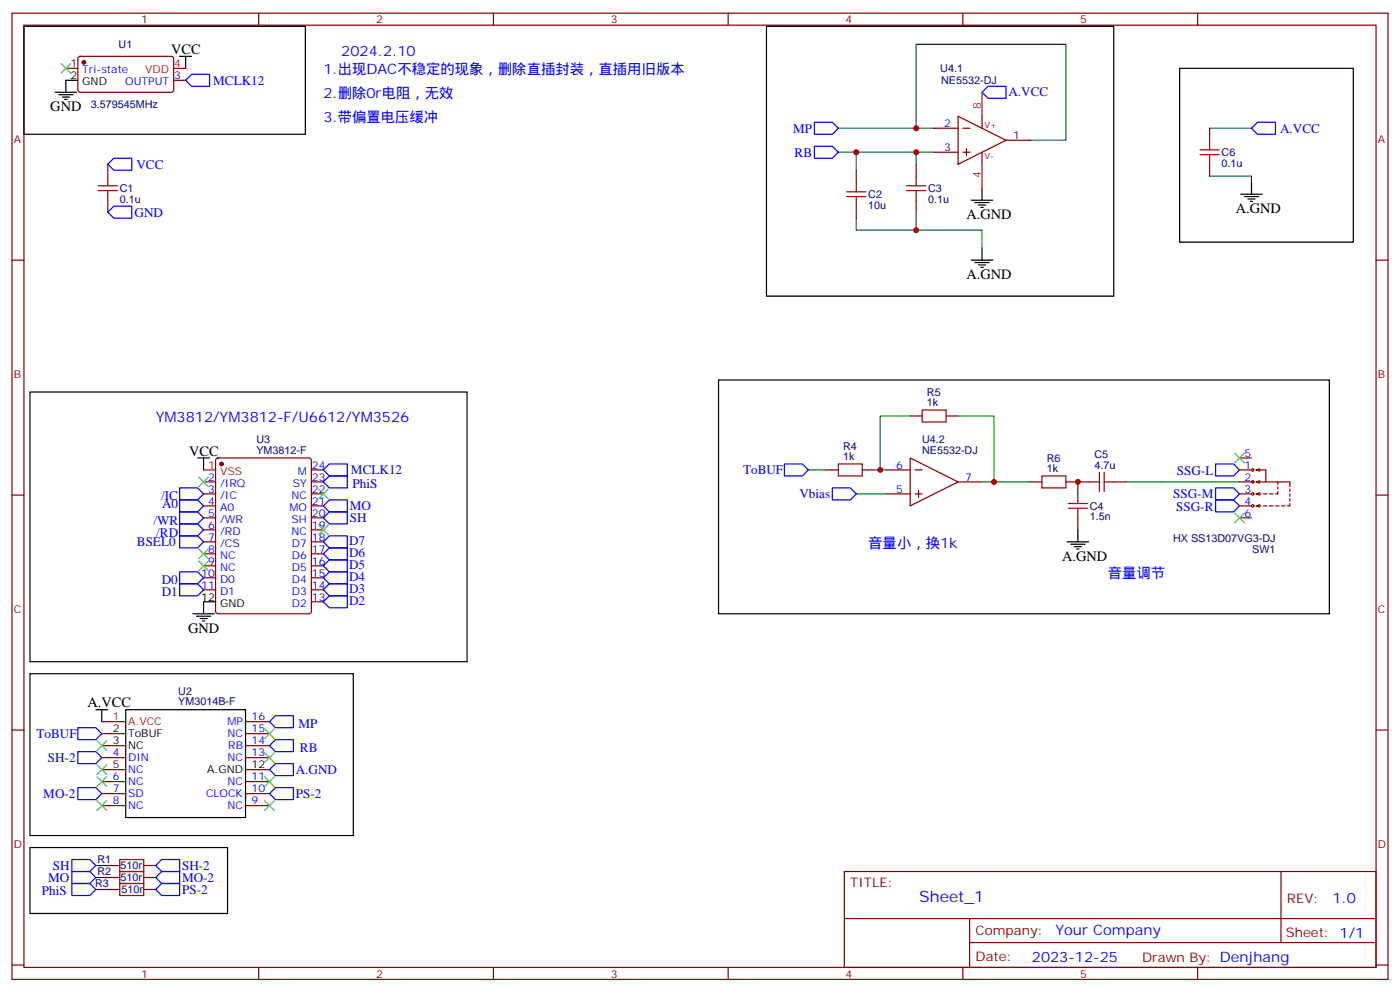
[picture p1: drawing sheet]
<svg xmlns="http://www.w3.org/2000/svg" width="412mm" height="292mm" viewBox="0 0 412 292" stroke-linecap="round" stroke-linejoin="round" font-family="sans-serif">
<g fill="none" stroke="#870000" stroke-width=".35">
<path d="M3.5 3.9h405.4v284.3h-405.4zM7.1 7.4h398.2v277.3h-398.2zM23.2 16.8l.4-.2h27.1l.5 .7-.1 9.4-.7 .5-27-.1-.5-.6v-9.2zM76.2 3.9v3.5M145.3 3.9v3.5M214.5 3.9v3.5M283.6 3.9v3.5M352.8 3.9v3.5M19.4 20.1h3.5M51.2 23.6h3.5M275.2 37.7h7M282.2 34.2l14.1 7.1-14.1 7z"/>
<path d="M283.6 37.7h2.2M289.3 34.2v3.5M356.3 37.7v3.6M31.7 48.3v3.6M31.7 58.9v3.5M252.2 50.1v3.5M269.9 48.3v3.6M269.9 58.9v3.5M275.2 44.8h7M283.6 44.8h2.2M284.7 43.7v2.2M289.3 44.8v3.5"/>
<path d="M296.3 41.3h7.1M356.3 48.3v3.6M3.5 76.6h3.6M252.2 60.7v3.5M405.3 76.6h3.6M63.7 135l.5-.2h26.8l.7 .4v44.7l-.4 .7h-27.1l-.6-.4-.1-44.7zM91.7 138.3h3.5M243.4 138.3h3.5M254 138.3h3.5M261.1 138.3h7M268.1 134.8l14.1 7-14.1 7.1zM268.1 122.4h3.5"/>
<path d="M269.5 138.3h2.1M278.7 122.4h3.5M365.1 138.3h3.6M365.1 134.8h3.6M370.1 138.3h2.8v3.5h-2.8M370.1 138.3l1 .3M371.1 137.9l-1 .4M3.5 145.7h3.6M60 141.8h3.5M60 145.3h3.5M60 148.9h3.5M60 152.4h3.5"/>
<path d="M60 155.9h3.5M60 159.5h3.5M91.7 141.8h3.5M91.7 145.3h3.5M91.7 148.9h3.5M91.7 152.4h3.5M91.7 155.9h3.5M91.7 159.5h3.5M261.1 145.3h7M269.5 145.3h2.1M270.6 144.3v2.1M282.2 141.8h7.1"/>
<path d="M303.4 141.8h3.5M314 141.8h7M317.5 141.8v3.5M317.5 152.4v3.5M328.1 141.8h3.5M365.1 141.8h4.3M365.1 145.3h3.6M365.1 148.9h3.6M365.1 152.4h3.6M370.1 145.3h1.4M370.1 148.9h1.4M370.1 145.3l1 .4"/>
<path d="M370.1 141.8l1 .4M370.1 148.9l1 .3M371.1 145l-1 .3M371.1 141.5l-1 .3M371.1 148.5l-1 .4M372.2 145.3h1M372.2 148.9h1M372.9 141.8h7v1.4M373.9 145.3h1.1M373.9 148.9h1.1M375.7 148.9h1.1M376.4 144.6v.7h-.7"/>
<path d="M376.4 141.8v.7M376.4 143.2v.7M377.5 148.9h1M379.9 148.2v.7h-.7M379.9 143.9v.7M379.9 145.3v.7M379.9 146.8v.7M405.3 145.7h3.6M60 163h3.5M60 166.5h3.5M60 170h3.5M60 173.6h3.5"/>
<path d="M91.7 163h3.5M91.7 166.5h3.5M91.7 170h3.5M91.7 173.6h3.5M91.7 177.1h3.5M3.5 214.8h3.6M30 212.4h7M30 215.9h7M30 219.4h7M72.3 212.4h7.1M72.3 215.9h7.1M72.3 219.4h7.1"/>
<path d="M405.3 214.8h3.6M30 223h7M30 226.5h7M30 230h7M30 233.5h7M30 237.1h7M72.3 223h7.1M72.3 226.5h7.1M72.3 230h7.1M72.3 233.5h7.1M72.3 237.1h7.1M31.7 254.7h3.6"/>
<path d="M31.7 258.2h3.6M42.3 254.7h3.6M42.3 258.2h3.6M248.7 256.5h156.6v28.2h-156.6zM377.3 256.5v20.9M31.7 261.8h3.6M42.3 261.8h3.6M248.7 270.3h156.5M285.6 277.4h119.6M285.6 270.3v14.1M3.5 284h3.6M76.2 284.7v3.5"/>
<path d="M145.3 284.7v3.5M214.5 284.7v3.5M283.6 284.7v3.5M352.8 284.7v3.5M405.3 284h3.6"/>
<circle cx="369" cy="138.3" r=".35"/>
<circle cx="369" cy="148.9" r=".35"/>
<circle cx="369" cy="141.8" r=".35"/>
<circle cx="369" cy="145.3" r=".35"/>
</g>
<path d="M51.2 20.1h3.5M289.3 27.2v7M289.3 48.3v7.1M60 138.3h3.5" fill="none" stroke="#f00" stroke-width=".35"/>
<g fill="none" stroke="#000" stroke-width=".35">
<path d="M7.1 7.8h82.9v31.7h-82.9zM52.9 16.6h3.5M54.7 16.6v3.5M225.8 7.8h102.3v79.3h-102.3zM16.2 27.2h6.4M17.3 27.9h4.2M18.3 28.6h2.2M19 29.3h.8M22.9 23.6h-3.5v3.6M347.5 20.1h51.1v51.2h-51.1zM286.1 58.9h6.4M287.2 59.6h4.2"/>
<path d="M289.3 55.4v3.5M365.5 57.2h6.3M366.5 57.9h4.3M367.6 58.6h2.1M368.3 59.3h.7M368.7 53.6v3.6M286.1 76.6h6.4M287.2 77.3h4.2M288.2 60.3h2.1M288.2 78h2.1M288.9 61h.7M288.9 78.7h.7"/>
<path d="M289.3 73v3.6M8.8 115.4h128.8v79.3h-128.8zM211.7 111.8h179.9v68.8h-179.9zM58.2 134.8h3.5M60 134.8v3.5M314.3 159.5h6.4M317.5 155.9v3.6M63.5 177.1h-3.5v3.5M315.4 160.2h4.2M316.4 160.9h2.2M317.1 161.6h.8M8.8 198.3h95.3v47.6h-95.3z"/>
<path d="M56.8 180.6h6.3M57.9 181.3h4.2M58.9 182h2.1M59.6 182.7h.7M28.2 208.8h3.5M30 208.8v3.6M37 208.8h35.3v31.8h-35.3zM8.8 249.4h58.2v19.4h-58.2z"/>
</g>
<g fill="#870000" stroke="#870000" stroke-width=".35">
<circle cx="24.7" cy="18.3" r=".53"/>
<circle cx="65.3" cy="136.5" r=".53"/>
</g>
<g fill="none" stroke="#3c3" stroke-width=".35">
<path d="M18 18.7l2.8 2.8M20.8 18.7l-2.8 2.8M363.7 133.3l2.8 2.9M366.5 133.3l-2.8 2.9M58.6 140.4l2.8 2.8M61.4 140.4l-2.8 2.8M93.8 154.5l2.9 2.8M93.8 143.9l2.9 2.9M96.7 154.5l-2.9 2.8M96.7 143.9l-2.9 2.9M363.7 151l2.8 2.8M366.5 151l-2.8 2.8"/>
<path d="M58.6 161.6l2.8 2.8M58.6 165.1l2.8 2.8M61.4 161.6l-2.8 2.8M61.4 165.1l-2.8 2.8M28.6 218l2.8 2.8M31.4 218l-2.8 2.8M78 214.5l2.8 2.8M80.8 214.5l-2.8 2.8M28.6 235.7l2.8 2.8M28.6 228.6l2.8 2.8M28.6 225.1l2.8 2.8M31.4 235.7l-2.8 2.8"/>
<path d="M31.4 228.6l-2.8 2.8M31.4 225.1l-2.8 2.8M78 235.7l2.8 2.8M78 228.6l2.8 2.8M78 221.5l2.8 2.9M80.8 235.7l-2.8 2.8M80.8 228.6l-2.8 2.8M80.8 221.5l-2.8 2.9"/>
</g>
<g fill="none" stroke="#00f" stroke-width=".35">
<path d="M56.4 21.9h5.3v3.5h-5.3l-1.7-1.8zM239.9 36h5.3l1.7 1.7-1.7 1.8h-5.3zM291 25.4h5.3v3.5h-5.3l-1.7-1.7zM370.4 36h5.3v3.5h-5.3l-1.7-1.8zM33.5 46.6h5.3v3.5h-5.3l-1.8-1.8zM239.9 43h5.3l1.7 1.8-1.7 1.8h-5.3zM31.7 62.4l1.8-1.7h5.3v3.5h-5.3zM97 136.5h5.3v3.6h-5.3l-1.8-1.8zM231.1 136.5h5.3l1.7 1.8-1.7 1.8h-5.3zM358.1 136.5h5.3l1.7 1.8-1.7 1.8h-5.3zM52.9 157.7h5.3l1.8 1.8-1.8 1.7h-5.3zM52.9 143.6h5.3l1.8 1.7-1.8 1.8h-5.3z"/>
<path d="M52.9 147.1h5.3l1.8 1.8-1.8 1.7h-5.3zM52.9 154.2h5.3l1.8 1.7-1.8 1.8h-5.3zM52.9 150.6h5.3l1.8 1.8-1.8 1.8h-5.3zM95.2 159.5l1.8-1.8h5.3v3.5h-5.3zM95.2 148.9l1.8-1.8h5.3v3.5h-5.3zM95.2 152.4l1.8-1.8h5.3v3.6h-5.3zM97 140.1h5.3v3.5h-5.3l-1.8-1.8zM245.2 143.6h5.3l1.7 1.7-1.7 1.8h-5.3zM358.1 143.6h5.3l1.7 1.7-1.7 1.8h-5.3zM358.1 147.1h5.3l1.7 1.8-1.7 1.7h-5.3zM52.9 168.3h5.3l1.8 1.7-1.8 1.8h-5.3zM52.9 171.8h5.3l1.8 1.8-1.8 1.7h-5.3z"/>
<path d="M95.2 177.1l1.8-1.8h5.3v3.6h-5.3zM95.2 170l1.8-1.7h5.3v3.5h-5.3zM95.2 166.5l1.8-1.8h5.3v3.6h-5.3zM95.2 163l1.8-1.8h5.3v3.5h-5.3zM97 171.8h5.3v3.5h-5.3l-1.8-1.7zM22.9 214.1h5.3l1.8 1.8-1.8 1.8h-5.3zM79.4 219.4l1.7-1.7h5.3v3.5h-5.3zM81.1 210.6h5.3v3.5h-5.3l-1.7-1.7zM22.9 221.2h5.3l1.8 1.8-1.8 1.7h-5.3zM22.9 231.8h5.3l1.8 1.7-1.8 1.8h-5.3zM79.4 233.5l1.7-1.7h5.3v3.5h-5.3zM79.4 226.5l1.7-1.8h5.3v3.5h-5.3z"/>
<path d="M21.2 252.9h5.3l1.7 1.8-1.7 1.8h-5.3zM21.2 256.5h5.3l1.7 1.7-1.7 1.8h-5.3zM21.2 260h5.3l1.7 1.8-1.7 1.7h-5.3zM45.9 254.7l1.7-1.8h5.3v3.6h-5.3zM45.9 258.2l1.7-1.7h5.3v3.5h-5.3zM45.9 261.8l1.7-1.8h5.3v3.5h-5.3z"/>
</g>
<g fill="none" stroke="#008700" stroke-width=".35">
<path d="M246.9 37.7h28.3M269.9 37.7v-24.6h44.1v28.2h-10.6M356.3 37.7h12.4M246.9 44.8h28.3M252.2 44.8v5.3M269.9 44.8v3.5M356.3 51.9h12.4v1.7M269.9 62.4v5.3h-17.7v-3.5M269.9 67.7h19.4v5.3M238.1 138.3h5.3M257.5 138.3h3.6M268.1 122.4h-8.8v15.9"/>
<path d="M282.2 122.4h10.6v19.4h-3.5M252.2 145.3h8.9M292.8 141.8h10.6M331.6 141.8h33.5M28.2 254.7h3.5M28.2 258.2h3.5M28.2 261.8h3.5"/>
</g>
<g fill="none" stroke="#a10000" stroke-width=".35">
<path d="M28.9 56.1h5.7M28.9 54.7h5.7M31.7 51.9v2.8M31.7 56.1v2.8M249.4 56.4h5.7M249.4 57.9h5.7M252.2 53.6v2.8M252.2 57.9v2.8M267.1 56.1h5.6M267.1 54.7h5.6M269.9 51.9v2.8M269.9 56.1v2.8"/>
<path d="M353.5 45.5h5.6M353.5 44.1h5.6M356.3 41.3v2.8M356.3 45.5v2.8M246.9 136.5h7.1v3.6h-7.1zM271.6 120.6h7.1v3.6h-7.1zM323.8 139v5.6M325.3 139v5.6M306.9 140.1h7.1v3.5h-7.1zM314.7 149.6h5.6M314.7 148.2h5.6M317.5 145.3v2.9"/>
<path d="M317.5 149.6v2.8M321 141.8h2.8M325.3 141.8h2.8M35.3 252.9h7v3.6h-7zM35.3 260h7v3.5h-7zM35.3 256.5h7v3.5h-7z"/>
</g>
<g fill="#c00">
<circle cx="269.9" cy="37.7" r=".88"/>
<circle cx="252.2" cy="44.8" r=".88"/>
<circle cx="269.9" cy="44.8" r=".88"/>
<circle cx="269.9" cy="67.7" r=".88"/>
<circle cx="317.5" cy="141.8" r=".88"/>
<circle cx="259.3" cy="138.3" r=".88"/>
<circle cx="292.8" cy="141.8" r=".88"/>
</g>
<text font-size="4.6" fill="#00f" x="270.8" y="265.5">Sheet_1</text>
<g font-size="4.2">
<text x="50.4" y="15.9">VCC</text>
<text x="14.8" y="32.8">GND</text>
<text x="284.7" y="64.6">A.GND</text>
<text x="364.1" y="62.8">A.GND</text>
<text x="284.7" y="82.2">A.GND</text>
<text x="55.7" y="134.1">VCC</text>
<text x="312.9" y="165.1">A.GND</text>
<text x="55.4" y="186.3">GND</text>
<text x="25.8" y="208.1">A.VCC</text>
</g>
<g font-size="4.2" fill="#00f">
<text x="100.5" y="16.6">2024.2.10</text>
<text x="95.2" y="21.9">1.出现DAC不稳定的现象，删除直插封装，直插用旧版本</text>
<text x="95.2" y="28.9">2.删除0r电阻，无效</text>
<text x="95.2" y="36">3.带偏置电压缓冲</text>
<text x="45.9" y="124.2">YM3812/YM3812-F/U6612/YM3526</text>
<text x="255.8" y="161.2">音量小，换1k</text>
<text x="326.3" y="170">音量调节</text>
<text x="392.5" y="265.7">1.0</text>
<text x="310.9" y="275.3">Your Company</text>
<text x="304" y="283.1">2023-12-25</text>
</g>
<g font-size="3.9" fill="#00f">
<text x="62.8" y="24.9">MCLK12</text>
<text x="297" y="28.4">A.VCC</text>
<text x="233.6" y="39">MP</text>
<text x="377.1" y="39">A.VCC</text>
<text x="234.1" y="46.1">RB</text>
<text x="40.2" y="49.6">VCC</text>
<text x="39.6" y="63.9">GND</text>
<text x="103.4" y="139.6">MCLK12</text>
<text x="103.8" y="143.6">PhiS</text>
<text x="218.9" y="139.6">ToBUF</text>
<text x="346.7" y="139.8">SSG-L</text>
<text x="47.5" y="147.1">/IC</text>
<text x="47.8" y="149.6">A0</text>
<text x="235.5" y="146.6">Vbias</text>
<text x="345.6" y="146.6">SSG-M</text>
<text x="45.2" y="154.5">/WR</text>
<text x="103" y="150.1">MO</text>
<text x="103" y="153.7">SH</text>
<text x="346.5" y="150.4">SSG-R</text>
<text x="40.3" y="160.7">BSEL0</text>
<text x="46" y="158">/RD</text>
<text x="102.8" y="160.5">D7</text>
<text x="102.8" y="167.6">D5</text>
<text x="102.8" y="164">D6</text>
<text x="47.7" y="171.8">D0</text>
<text x="102.8" y="171.1">D4</text>
<text x="47.7" y="175.3">D1</text>
<text x="102.8" y="178.2">D2</text>
<text x="102.8" y="174.6">D3</text>
<text x="87.9" y="214.1">MP</text>
<text x="10.7" y="217.2">ToBUF</text>
<text x="88.4" y="221.2">RB</text>
<text x="14.1" y="224.2">SH-2</text>
<text x="87.1" y="227.8">A.GND</text>
<text x="12.8" y="234.8">MO-2</text>
<text x="87.1" y="234.8">PS-2</text>
<text x="15.5" y="256">SH</text>
<text x="53.6" y="256">SH-2</text>
<text x="12.3" y="263.5">PhiS</text>
<text x="14.2" y="259.5">MO</text>
<text x="53.6" y="259.5">MO-2</text>
<text x="53.6" y="263">PS-2</text>
</g>
<g font-size="3.9" fill="#800">
<text x="250.5" y="261.1">TITLE:</text>
<text x="379.1" y="265.7">REV:</text>
<text x="287.4" y="275.3">Company:</text>
<text x="378.7" y="275.9">Sheet: 1/1</text>
<text x="287.4" y="282.9">Date:</text>
<text x="336.4" y="283">Drawn By: Denjhang</text>
</g>
<g font-size="3.2" fill="#800">
<text x="41.6" y="6.9">1</text>
<text x="110.8" y="6.9">2</text>
<text x="179.9" y="6.9">3</text>
<text x="249.1" y="6.9">4</text>
<text x="318.2" y="6.9">5</text>
<text x="4.1" y="42">A</text>
<text x="405.9" y="42">A</text>
<text x="4.1" y="111.1">B</text>
<text x="405.9" y="111.1">B</text>
<text x="4.1" y="180.3">C</text>
<text x="405.9" y="180.3">C</text>
<text x="4.1" y="249.4">D</text>
<text x="405.9" y="249.4">D</text>
<text x="41.6" y="287.7">1</text>
<text x="110.8" y="287.7">2</text>
<text x="179.9" y="287.7">3</text>
<text x="249.1" y="287.7">4</text>
<text x="318.2" y="287.7">5</text>
</g>
<g font-size="3.2" fill="#000080">
<text x="34.9" y="14.2">U1</text>
<text x="277" y="21.3">U4.1</text>
<text x="277.2" y="24.8">NE5532-DJ</text>
<text x="26.8" y="31.8">3.579545MHz</text>
<text x="359.8" y="45.9">C6</text>
<text x="359.8" y="49.1">0.1u</text>
<text x="35.3" y="59.7">0.1u</text>
<text x="35.3" y="56.5">C1</text>
<text x="255.8" y="58.3">C2</text>
<text x="273.4" y="59.7">0.1u</text>
<text x="273.4" y="56.5">C3</text>
<text x="255.8" y="61.5">10u</text>
<text x="273.1" y="119.6">1k</text>
<text x="273.1" y="116.5">R5</text>
<text x="75.5" y="130.5">U3</text>
<text x="271.6" y="130.5">U4.2</text>
<text x="75.5" y="133.5">YM3812-F</text>
<text x="248.4" y="135.5">1k</text>
<text x="248.4" y="132.4">R4</text>
<text x="271.6" y="133.5">NE5532-DJ</text>
<text x="308.3" y="135.9">R6</text>
<text x="322.4" y="137.9">4.7u</text>
<text x="322.4" y="134.9">C5</text>
<text x="308.3" y="139">1k</text>
<text x="321" y="153.2">1.5n</text>
<text x="321" y="150.1">C4</text>
<text x="345.6" y="159.6">HX SS13D07VG3-DJ</text>
<text x="368.9" y="162.8">SW1</text>
<text x="52.5" y="207.6">YM3014B-F</text>
<text x="52.5" y="204.5">U2</text>
<text x="28.7" y="254.1">R1</text>
<text x="28.7" y="257.6">R2</text>
<text x="35.5" y="255.8">510r</text>
<text x="28" y="261.1">R3</text>
<text x="35.5" y="259.4">510r</text>
<text x="35.8" y="262.9">510r</text>
</g>
<g font-size="3.2">
<text x="20.7" y="23.3">2</text>
<text x="24.2" y="25">GND</text>
<text x="59.3" y="176.7">12</text>
<text x="64.8" y="178.5">GND</text>
<text x="33.3" y="215.5">2</text>
<text x="33.3" y="219.1">3</text>
<text x="37.7" y="217">ToBUF</text>
<text x="37.7" y="220.5">NC</text>
<text x="61" y="227.5">A.GND</text>
<text x="74.1" y="226.1">12</text>
</g>
<g font-size="3.2" fill="#00f">
<text x="20.7" y="19.8">1</text>
<text x="24.2" y="21.5">Tri-state</text>
<text x="51.3" y="23.3">3</text>
<text x="36.9" y="25">OUTPUT</text>
<text x="278.1" y="37.4">2</text>
<text x="298.4" y="40.9">1</text>
<text x="278.1" y="44.4">3</text>
<text x="91.9" y="137.9">24</text>
<text x="264" y="137.9">6</text>
<text x="366.6" y="134.4">5</text>
<text x="366.6" y="137.9">1</text>
<text x="61.3" y="141.5">2</text>
<text x="64.8" y="143.2">/IRQ</text>
<text x="86.3" y="143.2">SY</text>
<text x="87.7" y="139.7">M</text>
<text x="91.9" y="141.5">23</text>
<text x="284.3" y="141.5">7</text>
<text x="366.6" y="141.5">2</text>
<text x="61.3" y="145">3</text>
<text x="61.3" y="148.5">4</text>
<text x="64.8" y="146.8">/IC</text>
<text x="85.8" y="146.8">NC</text>
<text x="91.9" y="148.5">21</text>
<text x="91.9" y="145">22</text>
<text x="264" y="145">5</text>
<text x="366.6" y="148.5">4</text>
<text x="366.6" y="145">3</text>
<text x="61.3" y="152">5</text>
<text x="61.3" y="155.6">6</text>
<text x="64.8" y="150.3">A0</text>
<text x="64.8" y="153.8">/WR</text>
<text x="85.2" y="150.3">MO</text>
<text x="85.9" y="153.8">SH</text>
<text x="91.9" y="155.6">19</text>
<text x="91.9" y="152">20</text>
<text x="366.6" y="152">6</text>
<text x="61.3" y="159.1">7</text>
<text x="64.8" y="157.3">/RD</text>
<text x="64.8" y="160.9">/CS</text>
<text x="85.8" y="157.3">NC</text>
<text x="86" y="160.9">D7</text>
<text x="91.9" y="159.1">18</text>
<text x="61.3" y="162.6">8</text>
<text x="61.3" y="166.2">9</text>
<text x="64.8" y="164.4">NC</text>
<text x="64.8" y="167.9">NC</text>
<text x="86" y="167.9">D5</text>
<text x="86" y="164.4">D6</text>
<text x="91.9" y="166.2">16</text>
<text x="91.9" y="162.6">17</text>
<text x="59.3" y="169.7">10</text>
<text x="59.3" y="173.2">11</text>
<text x="64.8" y="171.4">D0</text>
<text x="86" y="171.4">D4</text>
<text x="91.9" y="173.2">14</text>
<text x="91.9" y="169.7">15</text>
<text x="64.8" y="175">D1</text>
<text x="86" y="178.5">D2</text>
<text x="86" y="175">D3</text>
<text x="91.9" y="176.7">13</text>
<text x="67" y="213.4">MP</text>
<text x="74.1" y="215.5">15</text>
<text x="74.1" y="212">16</text>
<text x="67" y="217">NC</text>
<text x="67.2" y="220.5">RB</text>
<text x="74.1" y="219.1">14</text>
<text x="33.3" y="222.6">4</text>
<text x="33.3" y="226.1">5</text>
<text x="37.7" y="224">DIN</text>
<text x="37.7" y="227.5">NC</text>
<text x="67" y="224">NC</text>
<text x="74.1" y="222.6">13</text>
<text x="33.3" y="229.7">6</text>
<text x="33.3" y="233.2">7</text>
<text x="37.7" y="231.1">NC</text>
<text x="67" y="231.1">NC</text>
<text x="74.1" y="233.2">10</text>
<text x="74.1" y="229.7">11</text>
<text x="33.3" y="236.7">8</text>
<text x="37.7" y="234.6">SD</text>
<text x="37.7" y="238.1">NC</text>
<text x="60.7" y="234.6">CLOCK</text>
<text x="67" y="238.1">NC</text>
<text x="74.1" y="236.7">9</text>
</g>
<g font-size="3.2" fill="#f00">
<text x="42.8" y="21.5">VDD</text>
<text x="51.3" y="19.8">4</text>
<text x="288.9" y="32.1" transform="rotate(-90 288.9 32.1)">8</text>
<text x="288.9" y="52.5" transform="rotate(-90 288.9 52.5)">4</text>
<text x="61.3" y="137.9">1</text>
<text x="64.8" y="139.7">VSS</text>
<text x="33.3" y="212">1</text>
<text x="37.7" y="213.4">A.VCC</text>
</g>
<g font-size="2.5" fill="#800">
<text x="290" y="37.7">V+</text>
<text x="290" y="46.9">V-</text>
</g>
</svg>
